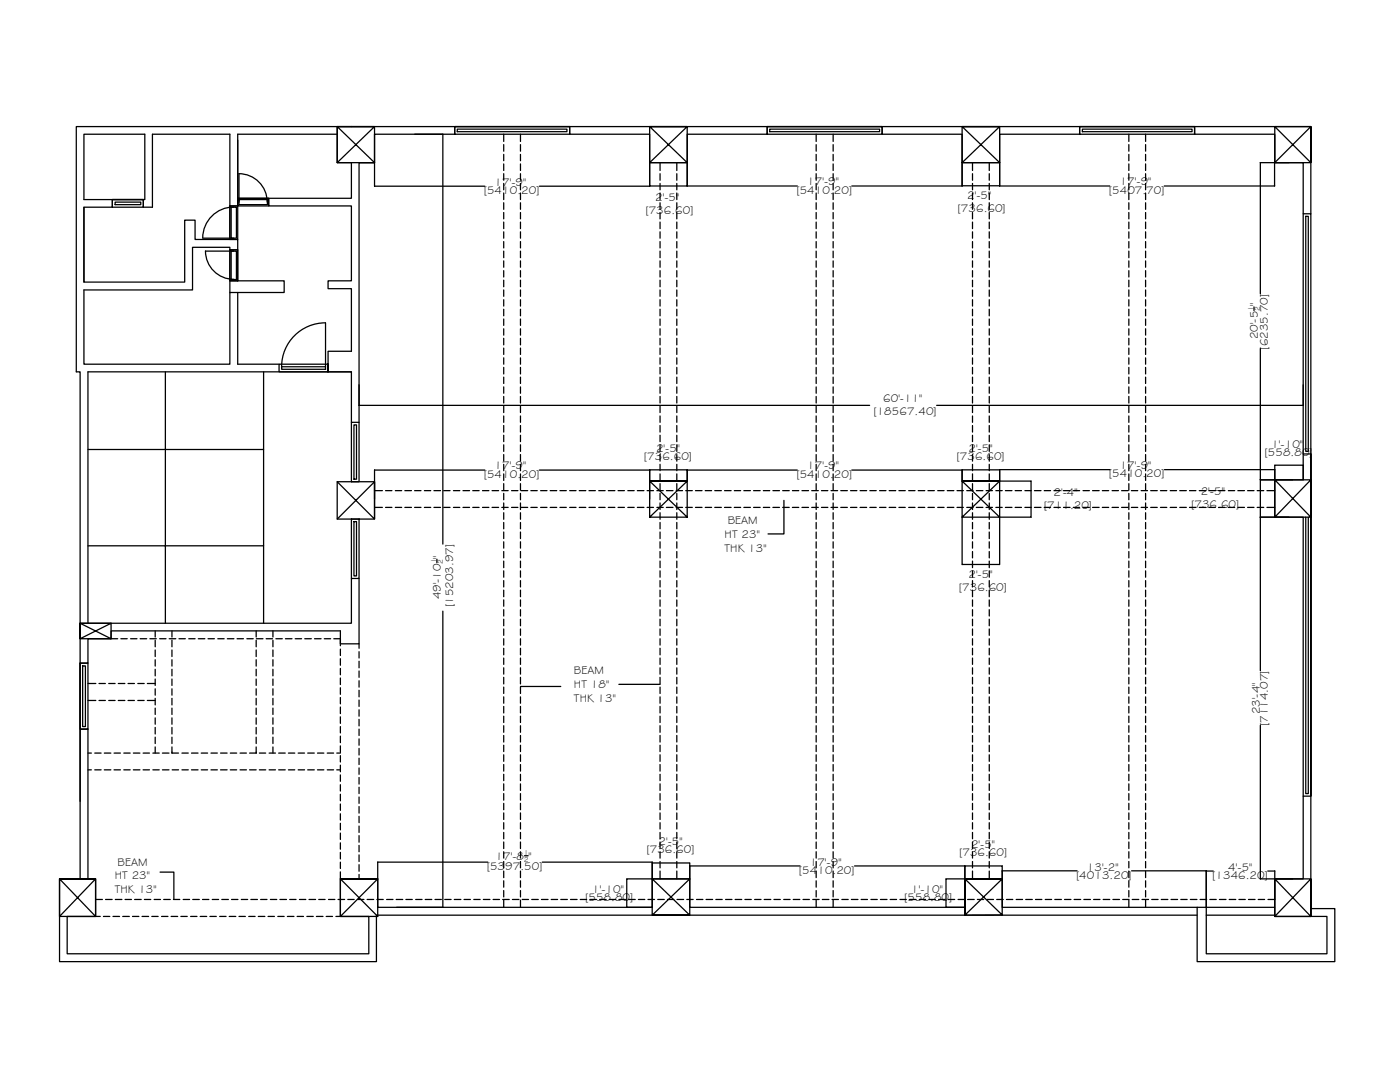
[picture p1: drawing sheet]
<svg xmlns="http://www.w3.org/2000/svg" width="279mm" height="216mm" viewBox="0 0 279 216" stroke-linecap="round" stroke-linejoin="round" font-family="sans-serif">
<!-- layer: 0 -->
<g fill="none" stroke="#000" stroke-width=".25">
<path d="M16.7 26.8h12.2v13h-12.2zM22.4 39.8h6.2v1.5h-6.2zM47.4 39.6h6.2v1.5h-6.2zM47.7 39.8h5.7v1h-5.7zM67.3 25.3v7.2h2.8v7.1h-16.5M67.3 32.5l7.4-7.2h-7.4l7.4 7.2h-7.4v-7.2h7.4v7.2M67.3 26.8h-19.9v14.3M71.7 32.5h3M74.7 32.5v4.7h22.1M82.7 26.8h5.7v81.8M90.7 25.3h23v1.5h-23zM91.3 25.8h21.8v.5h-21.8z"/>
<path d="M100.5 26.8v1.4M100.5 28.9v1.3M100.5 30.8v1.3M100.5 32.7v1.3M100.5 34.7v1.3M100.5 36.6v1.3M100.5 38.5v1.3M103.9 26.8v1.4M103.9 28.9v1.3M103.9 30.8v1.3M103.9 32.7v1.3M103.9 34.7v1.3"/>
<path d="M103.9 36.6v1.3M103.9 38.5v1.3M129.7 32.5v-7.2h7.4v7.2h-7.4l7.4-7.2h-7.4l7.4 7.2M129.7 32.5v4.6h7.4v-4.6M129.7 32.5v4.7h-22.1M131.7 32.5v1.5M131.7 34.7v1.3M131.7 36.6v1.3M131.7 38.5v1.3M135.1 32.5v1.5M135.1 34.7v1.3M135.1 36.6v1.3"/>
<path d="M135.1 38.5v1.3M137.1 32.5v4.6h22M153.1 25.3h23v1.5h-23zM153.6 25.8h21.9v.5h-21.9zM162.9 26.8v1.4M162.9 28.9v1.3M162.9 30.8v1.3M162.9 32.7v1.3M162.9 34.7v1.3M162.9 36.6v1.3M162.9 38.5v1.3M166.3 26.8v1.4"/>
<path d="M166.3 28.9v1.3M166.3 30.8v1.3M166.3 32.7v1.3M166.3 34.7v1.3M166.3 36.6v1.3M166.3 38.5v1.3M192 32.5h7.5v-7.2h-7.5v7.2l7.5-7.2h-7.5l7.5 7.2M192 32.5v4.6h7.5v-4.6M192 32.5v4.6h-22M194.1 32.5v1.5M194.1 34.7v1.3M194.1 36.6v1.3"/>
<path d="M194.1 38.5v1.3M197.4 32.5v1.5M197.4 34.7v1.3M197.4 36.6v1.3M197.4 38.5v1.3M199.5 32.5v4.6h22M215.5 25.3h22.9v1.5h-22.9zM216 25.8h21.9v.5h-21.9zM225.3 26.8v1.4M225.3 28.9v1.3M225.3 30.8v1.3M225.3 32.7v1.3"/>
<path d="M225.3 34.7v1.3M225.3 36.6v1.3M225.3 38.5v1.3M228.6 26.8v1.4M228.6 28.9v1.3M228.6 30.8v1.3M228.6 32.7v1.3M228.6 34.7v1.3M228.6 36.6v1.3M228.6 38.5v1.3M254.4 32.5v4.6h-22M254.4 25.3l7.2 7.2v-7.2l-7.2 7.2h7.2v-7.2h-7.2v7.2"/>
<path d="M257.2 32.5h-5.7v26.2M16.7 41.3v15M23 40.3h5.1v.5h-5.1zM40.5 47.5h6.2M45.9 49.9v-.6h-7.5v8.6h-21.7v14.8h29.2v-14.3h10.8v-2.4h-10.8v-6.1h1.5v-2.1h-1.5v-6.7h1.5v-1.5h6.2v1.5h16.5v14.9h-4.6v1.6h4.6v12.5h-4.6v4.1v-1.5h-9.8v1.5h14.4v10.1M45.9 41.1v-14.3h-15.5v14.5h-1.8v-1.5h-6.2v1.5h-5.7v15h20.2v-12.4h2v3.9h7M45.9 49.9h1.5v6.1h-1.5zM45.9 41.1h1.5v6.7h-1.5zM45.9 56v2.4M46.1 50.1h1.1v5.7h-1.1zM46.1 41.3h1.1v6.2h-1.1zM46.7 41.3a6.2 6.2 0 0 0-6.2 6.2"/>
<path d="M46.7 50.1h-5.7a5.7 5.7 0 0 0 5.7 5.6M47.4 58.4v14.3h8.3M47.4 49.9v6.1M53.3 40.3a5.7 5.7 0 0 0-5.6-5.6v5.6M100.5 40.5v1.3M100.5 42.4v1.3M100.5 44.3v1.3M100.5 46.3v1.2M100.5 48.2v1.3M100.5 50.1v1.3M100.5 52.1v1.2M100.5 54v1.3"/>
<path d="M100.5 55.9v1.3M100.5 57.9v1.2M100.5 59.8v1.3M103.9 40.5v1.3M103.9 42.4v1.3M103.9 44.3v1.3M103.9 46.3v1.2M103.9 48.2v1.3M103.9 50.1v1.3M103.9 52.1v1.2M103.9 54v1.3M103.9 55.9v1.3"/>
<path d="M103.9 57.9v1.2M103.9 59.8v1.3M131.7 40.5v1.3M131.7 42.4v1.3M131.7 44.3v1.3M131.7 46.3v1.2M131.7 48.2v1.3M131.7 50.1v1.3M131.7 52.1v1.2M131.7 54v1.3M131.7 55.9v1.3M131.7 57.9v1.2"/>
<path d="M131.7 59.8v1.3M135.1 40.5v1.3M135.1 42.4v1.3M135.1 44.3v1.3M135.1 46.3v1.2M135.1 48.2v1.3M135.1 50.1v1.3M135.1 52.1v1.2M135.1 54v1.3M135.1 55.9v1.3M135.1 57.9v1.2M135.1 59.8v1.3"/>
<path d="M162.9 40.5v1.3M162.9 42.4v1.3M162.9 44.3v1.3M162.9 46.3v1.2M162.9 48.2v1.3M162.9 50.1v1.3M162.9 52.1v1.2M162.9 54v1.3M162.9 55.9v1.3M162.9 57.9v1.2M162.9 59.8v1.3M166.3 40.5v1.3"/>
<path d="M166.3 42.4v1.3M166.3 44.3v1.3M166.3 46.3v1.2M166.3 48.2v1.3M166.3 50.1v1.3M166.3 52.1v1.2M166.3 54v1.3M166.3 55.9v1.3M166.3 57.9v1.2M166.3 59.8v1.3M194.1 40.5v1.3M194.1 42.4v1.3"/>
<path d="M194.1 44.3v1.3M194.1 46.3v1.2M194.1 48.2v1.3M194.1 50.1v1.3M194.1 52.1v1.2M194.1 54v1.3M194.1 55.9v1.3M194.1 57.9v1.2M194.1 59.8v1.3M197.4 40.5v1.3M197.4 42.4v1.3M197.4 44.3v1.3"/>
<path d="M197.4 46.3v1.2M197.4 48.2v1.3M197.4 50.1v1.3M197.4 52.1v1.2M197.4 54v1.3M197.4 55.9v1.3M197.4 57.9v1.2M197.4 59.8v1.3M225.3 40.5v1.3M225.3 42.4v1.3M225.3 44.3v1.3M225.3 46.3v1.2"/>
<path d="M225.3 48.2v1.3M225.3 50.1v1.3M225.3 52.1v1.2M225.3 54v1.3M225.3 55.9v1.3M225.3 57.9v1.2M225.3 59.8v1.3M228.6 40.5v1.3M228.6 42.4v1.3M228.6 44.3v1.3M228.6 46.3v1.2M228.6 48.2v1.3"/>
<path d="M228.6 50.1v1.3M228.6 52.1v1.2M228.6 54v1.3M228.6 55.9v1.3M228.6 57.9v1.2M228.6 59.8v1.3M260.1 42.7v47.9M260.6 43.2h.5v46.9h-.5zM261.6 42.7v-17.4h-246.4v48.9h.8v50.2M33 74.2v15.5h-15.4M52.6 74.2v15.5M56.2 73.2h8.8v.5h-8.8z"/>
<path d="M56.2 73.2a8.7 8.7 0 0 1 8.7-8.8l.1 8.8M70.1 74.2h-52.5v50.2M71.7 76.8v4.1h101.9M100.5 61.7v1.3M100.5 63.7v1.2M100.5 65.6v1.3M100.5 67.5v1.3M100.5 69.5v1.2M100.5 71.4v1.3M100.5 73.3v1.3M100.5 75.3v1.2M100.5 77.2v1.3"/>
<path d="M100.5 79.1v1.3M103.9 61.7v1.3M103.9 63.7v1.2M103.9 65.6v1.3M103.9 67.5v1.3M103.9 69.5v1.2M103.9 71.4v1.3M103.9 73.3v1.3M103.9 75.3v1.2M103.9 77.2v1.3M103.9 79.1v1.3M131.7 61.7v1.3"/>
<path d="M131.7 63.7v1.2M131.7 65.6v1.3M131.7 67.5v1.3M131.7 69.5v1.2M131.7 71.4v1.3M131.7 73.3v1.3M131.7 75.3v1.2M131.7 77.2v1.3M131.7 79.1v1.3M135.1 61.7v1.3M135.1 63.7v1.2M135.1 65.6v1.3"/>
<path d="M135.1 67.5v1.3M135.1 69.5v1.2M135.1 71.4v1.3M135.1 73.3v1.3M135.1 75.3v1.2M135.1 77.2v1.3M135.1 79.1v1.3M162.9 61.7v1.3M162.9 63.7v1.2M162.9 65.6v1.3M162.9 67.5v1.3M162.9 69.5v1.2"/>
<path d="M162.9 71.4v1.3M162.9 73.3v1.3M162.9 75.3v1.2M162.9 77.2v1.3M162.9 79.1v1.3M166.3 61.7v1.3M166.3 63.7v1.2M166.3 65.6v1.3M166.3 67.5v1.3M166.3 69.5v1.2M166.3 71.4v1.3M166.3 73.3v1.3"/>
<path d="M166.3 75.3v1.2M166.3 77.2v1.3M166.3 79.1v1.3M194.1 61.7v1.3M194.1 63.7v1.2M194.1 65.6v1.3M194.1 67.5v1.3M194.1 69.5v1.2M194.1 71.4v1.3M194.1 73.3v1.3M194.1 75.3v1.2M194.1 77.2v1.3"/>
<path d="M194.1 79.1v1.3M197.4 61.7v1.3M197.4 63.7v1.2M197.4 65.6v1.3M197.4 67.5v1.3M197.4 69.5v1.2M197.4 71.4v1.3M197.4 73.3v1.3M197.4 75.3v1.2M197.4 77.2v1.3M197.4 79.1v1.3M225.3 61.7v1.3"/>
<path d="M225.3 63.7v1.2M225.3 65.6v1.3M225.3 67.5v1.3M225.3 69.5v1.2M225.3 71.4v1.3M225.3 73.3v1.3M225.3 75.3v1.2M225.3 77.2v1.3M225.3 79.1v1.3M228.6 61.7v1.3M228.6 63.7v1.2M228.6 65.6v1.3"/>
<path d="M228.6 67.5v1.3M228.6 69.5v1.2M228.6 71.4v1.3M228.6 73.3v1.3M228.6 75.3v1.2M228.6 77.2v1.3M228.6 79.1v1.3M250.3 61.2v.8M251.5 69.5v26.2h6.5M33 89.7h19.6v19.2h-19.6zM67.3 96.1h7.4v7.5h-7.4zM67.3 96.1l7.4 7.5v-7.5l-7.4 7.5"/>
<path d="M70.1 84.3h1.6v11.8h-1.6zM70.6 84.8h.5v10.8h-.5zM71.7 84.3v-51.8h3v-5.7h16v-1.5h23v1.5h16v5.7h7.4v-5.7h16v-1.5h23v1.5h15.9v5.7h7.5v-5.7h16v-1.5h22.9v1.5h16v5.7h5.7v10.2h1.5v47.9h-1.5v5.1h-5.7v7.5h5.7v55.7M74.7 97.9h1.6M76.9 97.9h1.3M78.9 97.9h1.3M80.8 97.9h1.3M82.7 97.9h1.3M84.7 97.9h1.3M86.6 97.9h1.3M88.5 97.9h1.3M90.5 97.9h1.3"/>
<path d="M92.4 97.9h1.3M94.3 97.9h1.3M96.3 97.9h1.3M96.8 93.8h-22.1v5.8M98.2 97.9h1.3M100.1 97.9h1.3M100.5 81.1v1.2M100.5 83v1.3M100.5 84.9v1.3M100.5 86.9v1.2M100.5 88.8v1.3M100.5 90.7v1.3"/>
<path d="M100.5 92.7v1.2M100.5 94.6v1.3M100.5 96.5v1.3M100.5 98.5v1.2M102.1 97.9h1.3M103.9 81.1v1.2M103.9 83v1.3M103.9 84.9v1.3M103.9 86.9v1.2M103.9 88.8v1.3M103.9 90.7v1.3M103.9 92.7v1.2"/>
<path d="M103.9 94.6v1.3M103.9 96.5v1.3M103.9 98.5v1.2M104 97.9h1.3M105.9 97.9h1.3M107.6 93.8h22.1v5.8M107.9 97.9h1.3M109.8 97.9h1.3M111.7 97.9h1.3M113.7 97.9h1.3M115.6 97.9h1.3M117.5 97.9h1.3"/>
<path d="M119.5 97.9h1.3M121.4 97.9h1.3M123.3 97.9h1.3M125.3 97.9h1.3M127.2 97.9h1.3M129.1 97.9h1.3M131.1 97.9h1.3M131.7 81.1v1.2M131.7 83v1.3M131.7 84.9v1.3M131.7 86.9v1.2M131.7 88.8v1.3"/>
<path d="M131.7 90.7v1.3M131.7 92.7v1.2M131.7 94.6v1.3M131.7 96.5v1.3M131.7 98.5v1.2M133 97.9h1.3M134.9 97.9h1.3M135.1 81.1v1.2M135.1 83v1.3M135.1 84.9v1.3M135.1 86.9v1.2M135.1 88.8v1.3"/>
<path d="M135.1 90.7v1.3M135.1 92.7v1.2M135.1 94.6v1.3M135.1 96.5v1.3M135.1 98.5v1.2M136.8 97.9h1.4M138.8 97.9h1.3M140.7 97.9h1.3M142.6 97.9h1.4M144.6 97.9h1.3M146.5 97.9h1.3M148.4 97.9h1.4"/>
<path d="M150.4 97.9h1.3M152.3 97.9h1.3M154.2 97.9h1.4M156.2 97.9h1.3M156.4 99.9v6.6h-3.1M158.1 97.9h1.3M159.1 93.8h-22v2.2v-2.2h-7.4v2.2M160 97.9h1.4M162 97.9h1.3M162.9 81.1v1.2M162.9 83v1.3M162.9 84.9v1.3"/>
<path d="M162.9 86.9v1.2M162.9 88.8v1.3M162.9 90.7v1.3M162.9 92.7v1.2M162.9 94.6v1.3M162.9 96.5v1.3M162.9 98.5v1.2M163.9 97.9h1.3M165.8 97.9h1.4M166.3 81.1v1.2M166.3 83v1.3M166.3 84.9v1.3"/>
<path d="M166.3 86.9v1.2M166.3 88.8v1.3M166.3 90.7v1.3M166.3 92.7v1.2M166.3 94.6v1.3M166.3 96.5v1.3M166.3 98.5v1.2M167.8 97.9h1.3M169.7 97.9h1.3M170 93.8h22v2.2v-2.2h7.5v2.2M171.6 97.9h1.4M173.6 97.9h1.3"/>
<path d="M175.5 97.9h1.3M177.4 97.9h1.4M179.4 97.9h1.3M181.3 97.9h1.3M183.2 97.9h1.4M185.2 97.9h1.3M186.9 80.9h73.2M187.1 97.9h1.3M189 97.9h1.4M191 97.9h1.3M192 96h7.5v7.2h-7.5l7.5-7.2h-7.5l7.5 7.2v9.4h-7.5zM192.9 97.9h1.3"/>
<path d="M194.1 81.1v1.2M194.1 83v1.3M194.1 84.9v1.3M194.1 86.9v1.2M194.1 88.8v1.3M194.1 90.7v1.3M194.1 92.7v1.2M194.1 94.6v1.3M194.1 96.5v1.3M194.1 98.5v1.2M194.8 97.9h1.4M196.8 97.9h1.3"/>
<path d="M197.4 81.1v1.2M197.4 83v1.3M197.4 84.9v1.3M197.4 86.9v1.2M197.4 88.8v1.3M197.4 90.7v1.3M197.4 92.7v1.2M197.4 94.6v1.3M197.4 96.5v1.3M197.4 98.5v1.2M198.7 97.9h1.3M199.5 96h6.3v7.2h-6.3"/>
<path d="M200.6 97.9h1.4M202.6 97.9h1.3M204.5 97.9h1.3M206.4 97.9h1.4M208.4 97.9h1.3M210.3 97.9h1.3M212.2 97.9h1.4M214.2 97.9h1.3M216.1 97.9h1.3M218 97.9h1.4M220 97.9h1.3M221.5 93.7h-22v2.3"/>
<path d="M221.9 97.9h1.3M223.8 97.9h1.4M225.3 81.1v1.2M225.3 83v1.3M225.3 84.9v1.3M225.3 86.9v1.2M225.3 88.8v1.3M225.3 90.7v1.3M225.3 92.7v1.2M225.3 94.6v1.3M225.3 96.5v1.3M225.3 98.5v1.2"/>
<path d="M225.8 97.9h1.3M227.7 97.9h1.3M228.6 81.1v1.2M228.6 83v1.3M228.6 84.9v1.3M228.6 86.9v1.2M228.6 88.8v1.3M228.6 90.7v1.3M228.6 92.7v1.2M228.6 94.6v1.3M228.6 96.5v1.3M228.6 98.5v1.2"/>
<path d="M229.6 97.9h1.4M231.6 97.9h1.3M232.4 93.7h22v2M233.5 97.9h1.3M235.4 97.9h1.4M237.4 97.9h1.3M239.3 97.9h1.3M241.2 97.9h1.4M243.2 97.9h1.3M245.1 97.9h1.3M247 97.9h1.4M249 97.9h1.3"/>
<path d="M250.9 97.9h1.3M251.5 95.7h2.9l7.2 7.5v-7.5l-7.2 7.5v-7.5h7.2v7.5h-10.1zM252.8 97.9h1.6M254.4 95.7v-2.9h5.7v2.9M261.6 90.6v90.7h4.8v10.6h-27.5v-10.9h1.8v9.3h24.1v-7.4h-10.4v-7.5h5.7v-16.5h1.5zM17.6 108.9h15.4v15.5M52.6 108.9v15.5M70.1 103.6h1.6v11.8h-1.6zM70.1 115.4v9h-54.1M70.6 104.1h.5v10.8h-.5zM71.7 115.4v13.1h-3.8v-2.6h-45.7v1.6h-4.6v4.8h-1.6v13.2h1.6v29.9h1.5v7.5h-5.7v7.4h60.2v-7.4h-5.7v-7.5h7.5v5.6h54.8v-5.6h7.5v5.6h54.9v-5.6h7.4v5.6h38.9M74.7 101.2h1.6"/>
<path d="M76.9 101.2h1.3M78.9 101.2h1.3M80.8 101.2h1.3M82.7 101.2h1.3M84.7 101.2h1.3M86.6 101.2h1.3M87.2 111.6v.7M88.5 101.2h1.3M90.5 101.2h1.3M92.4 101.2h1.3M94.3 101.2h1.3M96.3 101.2h1.3"/>
<path d="M98.2 101.2h1.3M100.1 101.2h1.3M100.5 100.4v1.3M100.5 102.3v1.3M100.5 104.3v1.2M100.5 106.2v1.3M100.5 108.1v1.3M100.5 110.1v1.2M100.5 112v1.3M100.5 113.9v1.3M100.5 115.9v1.2M100.5 117.8v1.3"/>
<path d="M100.5 119.7v1.3M102.1 101.2h1.3M103.9 100.4v1.3M103.9 102.3v1.3M103.9 104.3v1.2M103.9 106.2v1.3M103.9 108.1v1.3M103.9 110.1v1.2M103.9 112v1.3M103.9 113.9v1.3M103.9 115.9v1.2M103.9 117.8v1.3"/>
<path d="M103.9 119.7v1.3M104 101.2h1.3M105.9 101.2h1.3M107.9 101.2h1.3M109.8 101.2h1.3M111.7 101.2h1.3M113.7 101.2h1.3M115.6 101.2h1.3M117.5 101.2h1.3M119.5 101.2h1.3M121.4 101.2h1.3M123.3 101.2h1.3"/>
<path d="M125.3 101.2h1.3M127.2 101.2h1.3M129.1 101.2h1.3M129.7 103.2v-7.2h7.4v7.2h-7.4l7.4-7.2h-7.4l7.4 7.2M131.1 101.2h1.3M131.7 100.4v1.3M131.7 102.3v1.3M131.7 104.3v1.2M131.7 106.2v1.3M131.7 108.1v1.3M131.7 110.1v1.2M131.7 112v1.3"/>
<path d="M131.7 113.9v1.3M131.7 115.9v1.2M131.7 117.8v1.3M131.7 119.7v1.3M133 101.2h1.3M134.9 101.2h1.3M135.1 100.4v1.3M135.1 102.3v1.3M135.1 104.3v1.2M135.1 106.2v1.3M135.1 108.1v1.3M135.1 110.1v1.2"/>
<path d="M135.1 112v1.3M135.1 113.9v1.3M135.1 115.9v1.2M135.1 117.8v1.3M135.1 119.7v1.3M136.8 101.2h1.4M138.8 101.2h1.3M140.7 101.2h1.3M142.6 101.2h1.4M144.6 101.2h1.3M146.5 101.2h1.3M148.4 101.2h1.4"/>
<path d="M150.4 101.2h1.3M152.3 101.2h1.3M154.2 101.2h1.4M156.2 101.2h1.3M158.1 101.2h1.3M160 101.2h1.4M162 101.2h1.3M162.9 100.4v1.3M162.9 102.3v1.3M162.9 104.3v1.2M162.9 106.2v1.3M162.9 108.1v1.3"/>
<path d="M162.9 110.1v1.2M162.9 112v1.3M162.9 113.9v1.3M162.9 115.9v1.2M162.9 117.8v1.3M162.9 119.7v1.3M163.9 101.2h1.3M165.8 101.2h1.4M166.3 100.4v1.3M166.3 102.3v1.3M166.3 104.3v1.2M166.3 106.2v1.3"/>
<path d="M166.3 108.1v1.3M166.3 110.1v1.2M166.3 112v1.3M166.3 113.9v1.3M166.3 115.9v1.2M166.3 117.8v1.3M166.3 119.7v1.3M167.8 101.2h1.3M169.7 101.2h1.3M171.6 101.2h1.4M173.6 101.2h1.3M175.5 101.2h1.3"/>
<path d="M177.4 101.2h1.4M179.4 101.2h1.3M181.3 101.2h1.3M183.2 101.2h1.4M185.2 101.2h1.3M187.1 101.2h1.3M189 101.2h1.4M191 101.2h1.3M192.9 101.2h1.3M194.1 100.4v1.3M194.1 102.3v1.3M194.1 104.3v1.2"/>
<path d="M194.1 106.2v1.3M194.1 108.1v1.3M194.1 110.1v1.2M194.1 112v1.3M194.1 113.9v1.3M194.1 115.9v1.2M194.1 117.8v1.3M194.1 119.7v1.3M194.8 101.2h1.4M196.8 101.2h1.3M197.4 100.4v1.3M197.4 102.3v1.3"/>
<path d="M197.4 104.3v1.2M197.4 106.2v1.3M197.4 108.1v1.3M197.4 110.1v1.2M197.4 112v1.3M197.4 113.9v1.3M197.4 115.9v1.2M197.4 117.8v1.3M197.4 119.7v1.3M198.7 101.2h1.3M200.6 101.2h1.4M202.6 101.2h1.3"/>
<path d="M204.5 101.2h1.3M206.4 101.2h1.4M208.4 101.2h1.3M210.3 101.2h1.3M212.2 101.2h1.4M214.2 101.2h1.3M216.1 101.2h1.3M218 101.2h1.4M220 101.2h1.3M221.9 101.2h1.3M223.8 101.2h1.4M225.3 100.4v1.3"/>
<path d="M225.3 102.3v1.3M225.3 104.3v1.2M225.3 106.2v1.3M225.3 108.1v1.3M225.3 110.1v1.2M225.3 112v1.3M225.3 113.9v1.3M225.3 115.9v1.2M225.3 117.8v1.3M225.3 119.7v1.3M225.8 101.2h1.3M227.7 101.2h1.3"/>
<path d="M228.6 100.4v1.3M228.6 102.3v1.3M228.6 104.3v1.2M228.6 106.2v1.3M228.6 108.1v1.3M228.6 110.1v1.2M228.6 112v1.3M228.6 113.9v1.3M228.6 115.9v1.2M228.6 117.8v1.3M228.6 119.7v1.3M229.6 101.2h1.4"/>
<path d="M231.6 101.2h1.3M233.5 101.2h1.3M235.4 101.2h1.4M237.4 101.2h1.3M239.3 101.2h1.3M241.2 101.2h1.4M243.2 101.2h1.3M245.1 101.2h1.3M247 101.2h1.4M249 101.2h1.3M250.9 101.2h1.3M252.8 101.2h1.6"/>
<path d="M257.2 103.2h-5.7v30.6M260.6 103.2v55.2h.5v-55.2M16 132.3h1.6v13.2h-1.6zM16 124.4v35.5M16.5 132.9h.5v12.1h-.5zM17.6 139.8h1.5M17.6 136.4h1.5M19.8 139.8h1.2M19.8 136.4h1.2M21.7 139.8h1.3M21.7 136.4h1.3M22.2 124.4l-6.2 3.1v-3.1l6.2 3.1h-6.2v-3.1h6.2v3.1h1.3"/>
<path d="M23.6 139.8h1.3M23.6 136.4h1.3M24.1 127.5h1.3M25.6 139.8h1.2M25.6 136.4h1.2M26.1 127.5h1.2M27.5 139.8h1.3M27.5 136.4h1.3M28 127.5h1.3M29.4 139.8h1.6M29.4 136.4h1.6M29.9 127.5h1.3"/>
<path d="M31 125.9v1.2M31 127.7v1.4M31 129.7v1.3M31 131.6v1.3M31 133.5v1.4M31 135.5v1.3M31 137.4v1.3M31 139.3v1.4M31.9 127.5h1.2M33.8 127.5h1.3M34.3 125.9v1.2M34.3 127.7v1.4"/>
<path d="M34.3 129.7v1.3M34.3 131.6v1.3M34.3 133.5v1.4M34.3 135.5v1.3M34.3 137.4v1.3M34.3 139.3v1.4M35.7 127.5h1.3M37.7 127.5h1.2M39.6 127.5h1.3M41.5 127.5h1.3M43.5 127.5h1.2M45.4 127.5h1.3"/>
<path d="M47.3 127.5h1.3M49.3 127.5h1.2M51.1 125.9v1.2M51.1 127.7v1.4M51.1 129.7v1.3M51.1 131.6v1.3M51.1 133.5v1.4M51.1 135.5v1.3M51.1 137.4v1.3M51.1 139.3v1.4M51.2 127.5h1.3M53.1 127.5h1.3"/>
<path d="M54.5 125.9v1.2M54.5 127.7v1.4M54.5 129.7v1.3M54.5 131.6v1.3M54.5 133.5v1.4M54.5 135.5v1.3M54.5 137.4v1.3M54.5 139.3v1.4M55.1 127.5h1.2M57 127.5h1.3M58.9 127.5h1.3M60.8 127.5h1.3"/>
<path d="M62.8 127.5h1.3M64.7 127.5h1.3M66.6 127.5h1.3v1.3M67.9 129.5v1.3M67.9 131.4v1.3M67.9 133.4v1.2M67.9 135.3v1.3M67.9 137.2v1.3M67.9 139.2v1.2M71.7 128.5v.9M71.7 130v1.3M71.7 131.9v1.4"/>
<path d="M71.7 133.9v1.3M71.7 135.8v1.3M71.7 137.7v1.4M71.7 139.7v1.3M88.4 121.9v59.1h-9.3M100.5 121.7v1.2M100.5 123.6v1.3M100.5 125.5v1.3M100.5 127.5v1.2M100.5 129.4v1.3M100.5 131.3v1.3M100.5 133.3v1.2"/>
<path d="M100.5 135.2v1.3M100.5 137.1v1.3M100.5 139.1v1.2M103.9 121.7v1.2M103.9 123.6v1.3M103.9 125.5v1.3M103.9 127.5v1.2M103.9 129.4v1.3M103.9 131.3v1.3M103.9 133.3v1.2M103.9 135.2v1.3M103.9 137.1v1.3"/>
<path d="M103.9 139.1v1.2M103.9 137h8M123.5 136.6h8.2M131.7 121.7v1.2M131.7 123.6v1.3M131.7 125.5v1.3M131.7 127.5v1.2M131.7 129.4v1.3M131.7 131.3v1.3M131.7 133.3v1.2M131.7 135.2v1.3M131.7 137.1v1.3"/>
<path d="M131.7 139.1v1.2M135.1 121.7v1.2M135.1 123.6v1.3M135.1 125.5v1.3M135.1 127.5v1.2M135.1 129.4v1.3M135.1 131.3v1.3M135.1 133.3v1.2M135.1 135.2v1.3M135.1 137.1v1.3M135.1 139.1v1.2M162.9 121.7v1.2"/>
<path d="M162.9 123.6v1.3M162.9 125.5v1.3M162.9 127.5v1.2M162.9 129.4v1.3M162.9 131.3v1.3M162.9 133.3v1.2M162.9 135.2v1.3M162.9 137.1v1.3M162.9 139.1v1.2M166.3 121.7v1.2M166.3 123.6v1.3M166.3 125.5v1.3"/>
<path d="M166.3 127.5v1.2M166.3 129.4v1.3M166.3 131.3v1.3M166.3 133.3v1.2M166.3 135.2v1.3M166.3 137.1v1.3M166.3 139.1v1.2M194.1 121.7v1.2M194.1 123.6v1.3M194.1 125.5v1.3M194.1 127.5v1.2M194.1 129.4v1.3"/>
<path d="M194.1 131.3v1.3M194.1 133.3v1.2M194.1 135.2v1.3M194.1 137.1v1.3M194.1 139.1v1.2M197.4 121.7v1.2M197.4 123.6v1.3M197.4 125.5v1.3M197.4 127.5v1.2M197.4 129.4v1.3M197.4 131.3v1.3M197.4 133.3v1.2"/>
<path d="M197.4 135.2v1.3M197.4 137.1v1.3M197.4 139.1v1.2M225.3 121.7v1.2M225.3 123.6v1.3M225.3 125.5v1.3M225.3 127.5v1.2M225.3 129.4v1.3M225.3 131.3v1.3M225.3 133.3v1.2M225.3 135.2v1.3M225.3 137.1v1.3"/>
<path d="M225.3 139.1v1.2M228.6 121.7v1.2M228.6 123.6v1.3M228.6 125.5v1.3M228.6 127.5v1.2M228.6 129.4v1.3M228.6 131.3v1.3M228.6 133.3v1.2M228.6 135.2v1.3M228.6 137.1v1.3M228.6 139.1v1.2M16 145.5v29.9h-4.1v16.5h63.2v-9.3h163.8"/>
<path d="M17.6 153.6h.6M17.6 150.3h.6M18.9 153.6h1.3M18.9 150.3h1.3M20.8 153.6h1.3M20.8 150.3h1.3M22.8 153.6h1.2M22.8 150.3h1.2M24.7 153.6h1.3M24.7 150.3h1.3M26.6 153.6h1.3M26.6 150.3h1.3"/>
<path d="M28.6 153.6h1.2M28.6 150.3h1.2M30.5 153.6h1.3M30.5 150.3h1.3M31 141.3v1.3M31 143.2v1.3M31 145.1v1.4M31 147.1v1.3M31 149v1.3M32.4 153.6h1.3M32.4 150.3h1.3M34.3 150.3h.1"/>
<path d="M34.3 141.3v1.3M34.3 143.2v1.3M34.3 145.1v1.4M34.3 147.1v1.3M34.3 149v1.3M34.4 153.6h1.2M34.4 150.3h1.2M36.3 153.6h1.3M36.3 150.3h1.3M38.2 153.6h1.3M38.2 150.3h1.3M40.2 153.6h1.2"/>
<path d="M40.2 150.3h1.2M42.1 153.6h1.3M42.1 150.3h1.3M44 153.6h1.3M44 150.3h1.3M46 153.6h1.2M46 150.3h1.2M47.9 153.6h1.3M47.9 150.3h1.3M49.8 153.6h1.3M49.8 150.3h1.3M51.1 150.3h.1"/>
<path d="M51.1 141.3v1.3M51.1 143.2v1.3M51.1 145.1v1.4M51.1 147.1v1.3M51.1 149v1.3M51.8 153.6h1.2M51.8 150.3h1.2M53.7 153.6h1.3M53.7 150.3h1.3M54.5 141.3v1.3M54.5 143.2v1.3M54.5 145.1v1.4"/>
<path d="M54.5 147.1v1.3M54.5 149v1.3M55.6 153.6h1.3M55.6 150.3h1.3M57.6 153.6h1.2M57.6 150.3h1.2M59.5 153.6h1.3M59.5 150.3h1.3M61.4 153.6h1.3M61.4 150.3h1.3M63.4 153.6h1.2M63.4 150.3h1.2"/>
<path d="M65.3 153.6h1.3M65.3 150.3h1.3M67.2 153.6h.7M67.2 150.3h.7M67.9 141.1v1.3M67.9 143v1.3M67.9 145v1.2M67.9 146.9v1.3M67.9 148.8v1.3M67.9 150.8v1.2M67.9 152.7v1.3M67.9 154.6v1.3"/>
<path d="M67.9 156.6v1.2M67.9 158.5v1.3M71.7 141.6v1.3M71.7 143.5v1.4M71.7 145.5v1.3M71.7 147.4v1.3M71.7 149.3v1.4M71.7 151.3v1.3M71.7 153.2v1.3M71.7 155.1v1.3M71.7 157.1v1.3M71.7 159v1.3"/>
<path d="M100.5 141v1.3M100.5 142.9v1.3M100.5 144.8v1.3M100.5 146.8v1.3M100.5 148.7v1.3M100.5 150.6v1.3M100.5 152.6v1.3M100.5 154.5v1.3M100.5 156.4v1.3M100.5 158.4v1.3M103.9 141v1.3M103.9 142.9v1.3"/>
<path d="M103.9 144.8v1.3M103.9 146.8v1.3M103.9 148.7v1.3M103.9 150.6v1.3M103.9 152.6v1.3M103.9 154.5v1.3M103.9 156.4v1.3M103.9 158.4v1.3M131.7 141v1.3M131.7 142.9v1.3M131.7 144.8v1.3M131.7 146.8v1.3"/>
<path d="M131.7 148.7v1.3M131.7 150.6v1.3M131.7 152.6v1.3M131.7 154.5v1.3M131.7 156.4v1.3M131.7 158.4v1.3M135.1 141v1.3M135.1 142.9v1.3M135.1 144.8v1.3M135.1 146.8v1.3M135.1 148.7v1.3M135.1 150.6v1.3"/>
<path d="M135.1 152.6v1.3M135.1 154.5v1.3M135.1 156.4v1.3M135.1 158.4v1.3M162.9 141v1.3M162.9 142.9v1.3M162.9 144.8v1.3M162.9 146.8v1.3M162.9 148.7v1.3M162.9 150.6v1.3M162.9 152.6v1.3M162.9 154.5v1.3"/>
<path d="M162.9 156.4v1.3M162.9 158.4v1.3M166.3 141v1.3M166.3 142.9v1.3M166.3 144.8v1.3M166.3 146.8v1.3M166.3 148.7v1.3M166.3 150.6v1.3M166.3 152.6v1.3M166.3 154.5v1.3M166.3 156.4v1.3M166.3 158.4v1.3"/>
<path d="M194.1 141v1.3M194.1 142.9v1.3M194.1 144.8v1.3M194.1 146.8v1.3M194.1 148.7v1.3M194.1 150.6v1.3M194.1 152.6v1.3M194.1 154.5v1.3M194.1 156.4v1.3M194.1 158.4v1.3M197.4 141v1.3M197.4 142.9v1.3"/>
<path d="M197.4 144.8v1.3M197.4 146.8v1.3M197.4 148.7v1.3M197.4 150.6v1.3M197.4 152.6v1.3M197.4 154.5v1.3M197.4 156.4v1.3M197.4 158.4v1.3M225.3 141v1.3M225.3 142.9v1.3M225.3 144.8v1.3M225.3 146.8v1.3"/>
<path d="M225.3 148.7v1.3M225.3 150.6v1.3M225.3 152.6v1.3M225.3 154.5v1.3M225.3 156.4v1.3M225.3 158.4v1.3M228.6 141v1.3M228.6 142.9v1.3M228.6 144.8v1.3M228.6 146.8v1.3M228.6 148.7v1.3M228.6 150.6v1.3"/>
<path d="M228.6 152.6v1.3M228.6 154.5v1.3M228.6 156.4v1.3M228.6 158.4v1.3M251.5 144.7v30.7h6.5M16 175.4h1.6M19.1 179.5h1.3M21.1 179.5h1.3M23 179.5h1.3M25 179.5h1.2M26.9 179.5h1.3M28.8 179.5h1.3"/>
<path d="M30.8 179.5h1.2M31.9 174h2.8v5.5M32.7 179.5h1.3M34.6 179.5h1.3M36.6 179.5h1.2M38.5 179.5h1.3M40.4 179.5h1.3M42.4 179.5h1.2M44.3 179.5h1.3M46.2 179.5h1.3M48.2 179.5h1.2M50.1 179.5h1.3"/>
<path d="M52 179.5h1.3M54 179.5h1.2M55.9 179.5h1.3M57.8 179.5h1.3M59.8 179.5h1.2M61.7 179.5h1.3M63.6 179.5h1.3M65.6 179.5h1.2M67.5 179.5h1.3M67.9 160.4v1.3M67.9 162.4v1.2M67.9 164.3v1.3"/>
<path d="M67.9 166.2v1.3M67.9 168.2v1.2M67.9 170.1v1.3M67.9 172v1.3M67.9 174v1.4M69.4 179.5h1.3M71.4 179.5h1.2M71.7 160.9v1.3M71.7 162.9v1.3M71.7 164.8v1.3M71.7 166.7v1.3M71.7 168.7v1.3"/>
<path d="M71.7 170.6v1.3M71.7 172.5v1.3M71.7 174.5v.9M73.3 179.5h1.3M75.2 179.5h1.3M77.2 179.5h1.2M79.1 179.5h1.3M81 179.5h1.3M83 179.5h1.2M84.9 179.5h1.3M86.8 179.5h1.3M88.8 179.5h1.2"/>
<path d="M90.7 179.5h1.3M92.6 179.5h1.3M94.6 179.5h1.2M96.5 179.5h1.3M97.4 172h-22v3.4M98.4 179.5h1.3M100.3 179.5h1.3M100.5 160.3v1.3M100.5 162.2v1.3M100.5 164.2v1.2M100.5 166.1v1.3M100.5 168v1.3"/>
<path d="M100.5 170v1.2M100.5 171.9v1.3M100.5 173.8v1.3M100.5 175.8v1.2M100.5 177.7v1.3M100.5 179.6v1.4M102.3 179.5h1.3M103.9 160.3v1.3M103.9 162.2v1.3M103.9 164.2v1.2M103.9 166.1v1.3M103.9 168v1.3"/>
<path d="M103.9 170v1.2M103.9 171.9v1.3M103.9 173.8v1.3M103.9 175.8v1.2M103.9 177.7v1.3M103.9 179.6v1.4M104.2 179.5h1.3M104.7 170.8h.7M106.1 179.5h1.3M108.1 179.5h1.3M108.2 172h22v3.4M110 179.5h1.3"/>
<path d="M111.9 179.5h1.3M113.9 179.5h1.3M115.8 179.5h1.3M117.7 179.5h1.3M119.7 179.5h1.3M121.6 179.5h1.3M123.5 179.5h1.3M125.5 179.5h1.3M127.4 179.5h1.3M129.3 179.5h1.3M130.2 175.4v7.2h7.5v-7.2h-7.5l7.5 7.2h-7.5l7.5-7.2M130.2 175.4v-3.2h7.5v3.2"/>
<path d="M130.2 175.4h-5.1v5.6h5.1M131.3 179.5h1.3M131.7 160.3v1.3M131.7 162.2v1.3M131.7 164.2v1.2M131.7 166.1v1.3M131.7 168v1.3M131.7 170v1.2M131.7 171.9v1.3M131.7 173.8v1.6M133.2 179.5h1.3M135.1 160.3v1.3"/>
<path d="M135.1 162.2v1.3M135.1 164.2v1.2M135.1 166.1v1.3M135.1 168v1.3M135.1 170v1.2M135.1 171.9v1.3M135.1 173.8v1.6M135.1 179.5h1.3M137.1 179.5h1.2M139 179.5h1.3M140.9 179.5h1.3M142.9 179.5h1.2"/>
<path d="M144.8 179.5h1.3M146.7 179.5h1.3M148.7 179.5h1.2M150.6 179.5h1.3M152.5 179.5h1.3M154.5 179.5h1.2M156.4 179.5h1.3M158.3 179.5h1.3M159.7 172.8h-22v2.6M160.3 179.5h1.2M162.2 179.5h1.3M162.9 160.3v1.3"/>
<path d="M162.9 162.2v1.3M162.9 164.2v1.2M162.9 166.1v1.3M162.9 168v1.3M162.9 170v1.2M162.9 171.9v1.3M162.9 173.8v1.3M162.9 175.8v1.2M162.9 177.7v1.3M162.9 179.6v1.4M164.1 179.5h1.3M166.1 179.5h1.2"/>
<path d="M166.3 160.3v1.3M166.3 162.2v1.3M166.3 164.2v1.2M166.3 166.1v1.3M166.3 168v1.3M166.3 170v1.2M166.3 171.9v1.3M166.3 173.8v1.3M166.3 175.8v1.2M166.3 177.7v1.3M166.3 179.6v1.4M168 179.5h1.3"/>
<path d="M169.9 179.5h1.3M170.5 172.8h22.1v2.6M171.9 179.5h1.2M173.8 179.5h1.3M175.7 179.5h1.3M177.7 179.5h1.2M179.6 179.5h1.3M181.5 179.5h1.3M183.5 179.5h1.2M185.4 179.5h1.3M187.3 179.5h1.3M189.3 179.5h1.2"/>
<path d="M191.2 179.5h1.3M192.6 175.4v7.2h7.4v-7.2h-7.4v7.2l7.4-7.2h-7.4l7.4 7.2M192.6 175.4h-3.8v5.6h3.8M193.1 179.5h1.3M194.1 160.3v1.3M194.1 162.2v1.3M194.1 164.2v1.2M194.1 166.1v1.3M194.1 168v1.3M194.1 170v1.2M194.1 171.9v1.3M194.1 173.8v1.6"/>
<path d="M195.1 179.5h1.2M197 179.5h1.3M197.4 160.3v1.3M197.4 162.2v1.3M197.4 164.2v1.2M197.4 166.1v1.3M197.4 168v1.3M197.4 170v1.2M197.4 171.9v1.3M197.4 173.8v1.6M198.9 179.5h1.3M200.9 179.5h1.2"/>
<path d="M202.8 179.5h1.3M204.7 179.5h1.3M206.7 179.5h1.2M208.6 179.5h1.3M210.5 179.5h1.3M212.5 179.5h1.2M214.4 179.5h1.3M215 173.8h-15v1.6v-2.6h-7.4v2.6M216.3 179.5h1.3M218.3 179.5h1.2M220.2 179.5h1.3M222.1 179.5h1.3"/>
<path d="M224.1 179.5h1.2M225.3 160.3v1.3M225.3 162.2v1.3M225.3 164.2v1.2M225.3 166.1v1.3M225.3 168v1.3M225.3 170v1.2M225.3 171.9v1.3M225.3 173.8v1.3M225.3 175.8v1.2M225.3 177.7v1.3M225.3 179.6v1.4"/>
<path d="M225.8 173.8h14.9v7.2h13.7M226 179.5h1.3M227.9 179.5h1.3M228.6 160.3v1.3M228.6 162.2v1.3M228.6 164.2v1.2M228.6 166.1v1.3M228.6 168v1.3M228.6 170v1.2M228.6 171.9v1.3M228.6 173.8v1.3M228.6 175.8v1.2"/>
<path d="M228.6 177.7v1.3M228.6 179.6v1.4M229.9 179.5h1.2M231.8 179.5h1.3M233.7 179.5h1.3M235.7 179.5h1.2M237.6 179.5h1.3M239.5 179.5h1.3M240.7 173.8h1.4M241.5 179.5h1.2M243.4 179.5h1.3M245.3 179.5h1.3"/>
<path d="M247.3 179.5h1.2M249.2 179.5h1.3M251.1 179.5h1.3M253 173.8h1.4v5.7h-1.3M254.4 175.4l7.2 7.5v-7.5l-7.2 7.5v-7.5h7.2v7.5h-7.2M11.9 182.9l7.2-7.5h-7.2l7.2 7.5v-7.5h-7.2v7.5h8.1M20.6 182.9h1.3M22.5 182.9h1.4M24.5 182.9h1.3M26.4 182.9h1.3M28.3 182.9h1.4M30.3 182.9h1.3"/>
<path d="M32.2 182.9h1.3M34.1 182.9h1.4M36.1 182.9h1.3M38 182.9h1.3M39.9 182.9h1.4M41.9 182.9h1.3M43.8 182.9h1.3M45.7 182.9h1.4M47.7 182.9h1.3M49.6 182.9h1.3M51.5 182.9h1.4M53.5 182.9h1.3"/>
<path d="M55.4 182.9h1.3M57.3 182.9h1.4M59.3 182.9h1.3M61.2 182.9h1.3M63.1 182.9h1.4M65.1 182.9h1.3M67 182.9h.9v-7.5h7.5v7.5h-7.5l7.5-7.5h-7.5l7.5 7.5M240.7 182.6h13.7"/>
</g>
<g fill="none" stroke="#000" stroke-width=".2">
<path d="M74.8 37.1l-.1 .1M88.3 26.8h.1M129.6 37.2h.1M137.1 37.1h.1M137.1 37.1v.1M192.1 37.1h-.1M199.5 37.1h.1M251.5 32.5h.1M254.4 37.1h.1M71.7 80.8v.1M74.8 93.8h-.1M129.7 93.7v.1"/>
<path d="M137.1 93.7v.1M192.1 93.7v.1M199.5 93.8h.1M205.8 96h.1M251.5 95.7h.1M254.4 93.7v.1M254.4 92.8v.1M260.1 80.8l-.1 .1M260.1 92.8l-.1 .1M192.1 112.6l-.1 .1M199.5 112.6v.1M205.8 103.2h.1"/>
<path d="M251.5 103.2h.1M75.4 172v.1M125.1 175.4h.1M130.2 172v.1M130.2 172.2h.1M137.7 172.8h-.1M137.7 172.2h-.1M188.8 175.4h.1M192.6 172.7l-.1 .1M200.1 172.7l-.1 .1M200.1 173.8h-.1M240.8 173.8h-.1"/>
<path d="M251.5 175.4h.1M254.4 173.8h.1M88.3 181l.1 .1M125.1 181v.1M188.8 181v.1"/>
</g>
<g font-size="2.3">
<text x="96.5" y="38.7">[5410.20]</text>
<text x="98.7" y="37">17'-9&quot;</text>
<text x="130.8" y="40.1">2'-5&quot;</text>
<text x="158.9" y="38.7">[5410.20]</text>
<text x="161.1" y="37">17'-9&quot;</text>
<text x="193" y="39.7">2'-5&quot;</text>
<text x="221.3" y="38.7">[5407.70]</text>
<text x="223.5" y="37">17'-9&quot;</text>
<text x="128.8" y="42.7">[736.60]</text>
<text x="191.1" y="42.3">[736.60]</text>
<text x="251" y="67.7" transform="rotate(-90 251 67.7)">20'-5 &quot;</text>
<text x="253.1" y="69.8" transform="rotate(-90 253.1 69.8)">[6235.70]</text>
<text x="174.3" y="82.8">[18567.40]</text>
<text x="176.3" y="80.2">60'-11&quot;</text>
<text x="253.7" y="89.3">1'-10&quot;</text>
<text x="96.5" y="95.3">[5410.20]</text>
<text x="98.7" y="93.7">17'-9&quot;</text>
<text x="128.5" y="91.8">[736.60]</text>
<text x="130.9" y="90.2">2'-5&quot;</text>
<text x="158.9" y="95.3">[5410.20]</text>
<text x="161.1" y="93.7">17'-9&quot;</text>
<text x="190.9" y="91.8">[736.60]</text>
<text x="193.3" y="90.2">2'-5&quot;</text>
<text x="221.3" y="95.3">[5410.20]</text>
<text x="223.5" y="93.6">17'-9&quot;</text>
<text x="252.4" y="90.9">[558.80]</text>
<text x="208.3" y="101.5">[711.20]</text>
<text x="210.3" y="98.9">2'-4&quot;</text>
<text x="237.7" y="101.4">[736.60]</text>
<text x="239.6" y="98.8">2'-5&quot;</text>
<text x="144.6" y="107.3">HT 23&quot;</text>
<text x="145.2" y="104.6">BEAM</text>
<text x="144.6" y="110.1">THK 13&quot;</text>
<text x="88" y="119.6" transform="rotate(-90 88 119.6)">49'-10 &quot;</text>
<text x="191.4" y="117.9">[736.60]</text>
<text x="193.3" y="115.3">2'-5&quot;</text>
<text x="90.4" y="121.2" transform="rotate(-90 90.4 121.2)">[15203.97]</text>
<text x="114.5" y="134.4">BEAM</text>
<text x="114.5" y="137.2">HT 18&quot;</text>
<text x="114.5" y="140">THK 13&quot;</text>
<text x="251.4" y="142.5" transform="rotate(-90 251.4 142.5)">23'-4&quot;</text>
<text x="253.1" y="144.9" transform="rotate(-90 253.1 144.9)">[7114.07]</text>
<text x="23.5" y="172.8">BEAM</text>
<text x="97.1" y="173.6">[5397.50]</text>
<text x="98.9" y="171.5">17'-8 &quot;</text>
<text x="129" y="170.3">[736.60]</text>
<text x="131.4" y="168.7">2'-5&quot;</text>
<text x="161.6" y="172.7">17'-9&quot;</text>
<text x="191.4" y="170.9">[736.60]</text>
<text x="193.8" y="169.2">2'-5&quot;</text>
<text x="216.9" y="173.7">13'-2&quot;</text>
<text x="245.1" y="173.7">4'-5&quot;</text>
<text x="22.9" y="175.5">HT 23&quot;</text>
<text x="22.9" y="178.3">THK 13&quot;</text>
<text x="116.8" y="179.8">[558.80]</text>
<text x="118.2" y="178.2">1'-10&quot;</text>
<text x="159.5" y="174.4">[5410.20]</text>
<text x="180.5" y="179.8">[558.80]</text>
<text x="181.8" y="178.2">1'-10&quot;</text>
<text x="214.7" y="175.3">[4013.20]</text>
<text x="241.9" y="175.3">[1346.20]</text>
</g>
<g font-size="1.5">
<text x="250.1" y="62.1" transform="rotate(-90 250.1 62.1)">1</text>
<text x="251.4" y="62.1" transform="rotate(-90 251.4 62.1)">2</text>
<text x="87" y="112.4" transform="rotate(-90 87 112.4)">1</text>
<text x="88.4" y="112.5" transform="rotate(-90 88.4 112.5)">2</text>
<text x="104.5" y="170.6">1</text>
<text x="104.5" y="171.9">2</text>
</g>
</svg>
